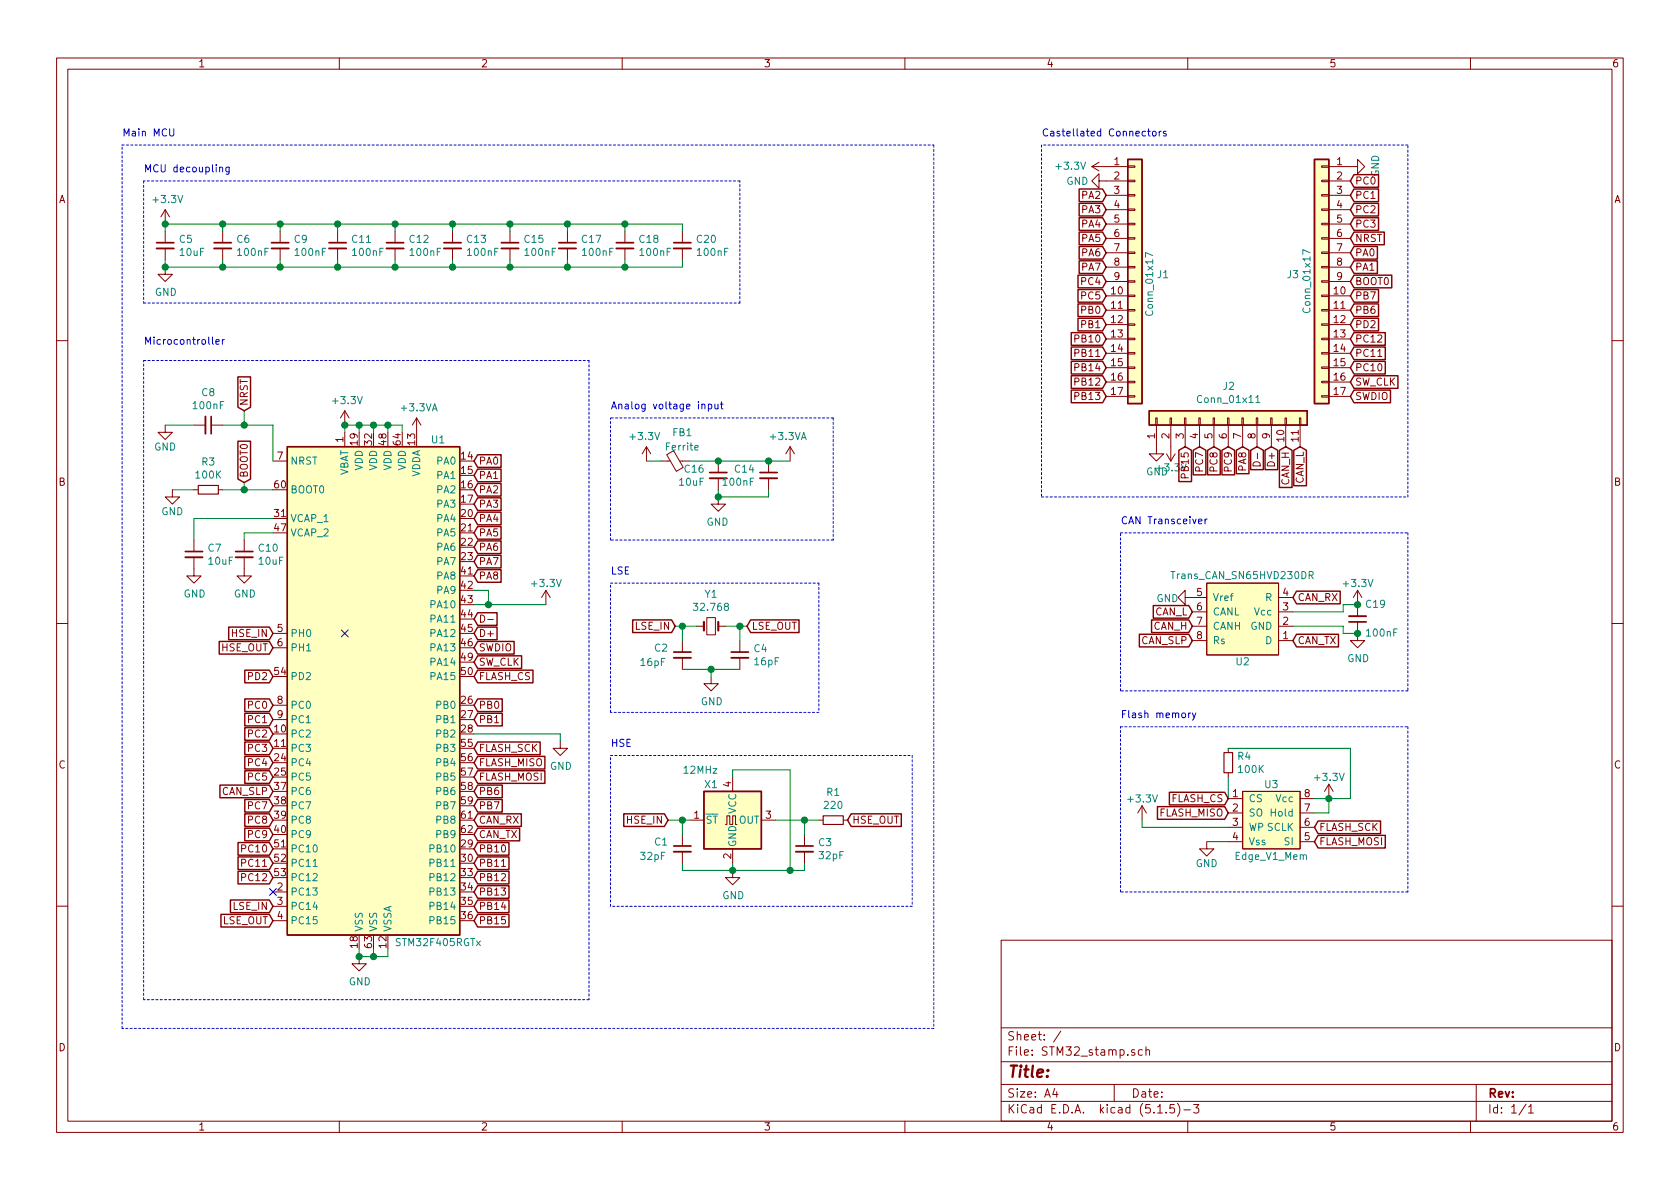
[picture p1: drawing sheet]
<svg xmlns="http://www.w3.org/2000/svg" width="297mm" height="210mm" viewBox="0 0 297 210" stroke-linecap="round" stroke-linejoin="round" font-family="sans-serif">
<g fill="none" stroke="#840000" stroke-width=".18">
<path d="M10 10.3h277v189.9h-277zM12 12.2h273v186.1h-273zM60 10.3v1.9M110 10.3v1.9M160 10.3v1.9M210 10.3v1.9M260 10.3v1.9M29.2 37.1v2.5M29.2 37.1l-.8 1.2M29.2 37.1l.8 1.2M193 29.5l1.3 .7M193 29.5h6.4"/>
<path d="M194.3 32v-1.3l-1.3 1.3 1.3 1.3v-1.3h5.1M194.3 28.7l-1.3 .8M195.6 34.5h3.8M195.6 37.1h3.8M195.6 39.6h3.8M199.4 39.5h1.3v.2h-1.3zM199.4 37h1.3v.2h-1.3zM199.4 34.4h1.3v.3h-1.3zM199.4 31.9h1.3v.2h-1.3zM199.4 29.3h1.3v.3h-1.3zM233.7 39.5h1.2v.2h-1.2zM233.7 37h1.2v.2h-1.2z"/>
<path d="M233.7 34.4h1.2v.3h-1.2zM233.7 31.9h1.2v.2h-1.2zM233.7 29.3h1.2v.3h-1.2zM234.9 29.5h5.1v-1.3l1.3 1.3-1.3 1.2v-1.2M234.9 32h3.9M234.9 34.5h3.9M234.9 37.1h3.9M234.9 39.6h3.9M29.2 47.2v1.3h1.3l-1.3 1.3-1.3-1.3h1.3M29.2 40.9v2M29.2 43.9v2.1M39.4 40.9v2"/>
<path d="M39.4 43.9v2.1M49.5 40.9v2M49.5 43.9v2.1M59.7 40.9v2M59.7 43.9v2.1M69.8 40.9v2M69.8 43.9v2.1M80 40.9v2M80 43.9v2.1M90.2 40.9v2M90.2 43.9v2.1M100.3 40.9v2"/>
<path d="M100.3 43.9v2.1M110.5 40.9v2M110.5 43.9v2.1M120.6 40.9v2M120.6 43.9v2.1M195.6 52.3h3.8M195.6 54.9h3.8M195.6 57.4h3.8M195.6 59.9h3.8M195.6 42.2h3.8M195.6 44.7h3.8M195.6 47.2h3.8"/>
<path d="M195.6 49.8h3.8M199.4 54.7h1.3v.3h-1.3zM199.4 57.3h1.3v.2h-1.3zM199.4 59.8h1.3v.3h-1.3zM199.4 52.2h1.3v.2h-1.3zM199.4 47.1h1.3v.3h-1.3zM199.4 44.6h1.3v.2h-1.3zM199.4 42h1.3v.3h-1.3zM199.4 49.7h1.3v.2h-1.3zM233.7 54.7h1.2v.3h-1.2zM233.7 57.3h1.2v.2h-1.2zM233.7 59.8h1.2v.3h-1.2z"/>
<path d="M233.7 52.2h1.2v.2h-1.2zM233.7 47.1h1.2v.3h-1.2zM233.7 44.6h1.2v.2h-1.2zM233.7 42h1.2v.3h-1.2zM233.7 49.7h1.2v.2h-1.2zM234.9 52.3h3.9M234.9 54.9h3.9M234.9 57.4h3.9M234.9 59.9h3.9M234.9 42.2h3.9M234.9 44.7h3.9M234.9 47.2h3.9"/>
<path d="M234.9 49.8h3.9M10 60.2h2M29.2 75.2v1.2h1.3l-1.3 1.3-1.3-1.3h1.3M34.3 75.2h2M37.3 75.2h2.1M61 72.6v2.6M61 76.4v2.6M61 72.6l-.8 1.3M61 72.6l.7 1.3M73.7 73.9l-.8 1.3M73.7 73.9v2.5M73.7 73.9l.7 1.3"/>
<path d="M114.3 79l.8 1.3M114.3 79v2.5M114.3 79l-.8 1.3M139.7 79l.8 1.3M139.7 79v2.5M139.7 79l-.8 1.3M195.6 62.5h3.8M195.6 65h3.8M195.6 67.6h3.8M195.6 70.1h3.8M199.4 62.4h1.3v.2h-1.3zM199.4 64.9h1.3v.2h-1.3z"/>
<path d="M199.4 67.4h1.3v.3h-1.3zM199.4 70h1.3v.2h-1.3zM204.3 73.9h.3v1.3h-.3zM204.5 75.2v5.1h1.2l-1.2 1.2-1.3-1.2h1.3M206.9 73.9h.2v1.3h-.2zM207 75.2v6.3M209.4 73.9h.3v1.3h-.3zM209.5 75.2v3.8M212 73.9h.2v1.3h-.2zM212.1 75.2v3.8M214.5 73.9h.3v1.3h-.3zM214.6 75.2v3.8"/>
<path d="M217 73.9h.3v1.3h-.3zM217.2 75.2v3.8M219.6 73.9h.2v1.3h-.2zM219.7 75.2v3.8M222.1 73.9h.3v1.3h-.3zM222.2 75.2v3.8M224.7 73.9h.2v1.3h-.2zM224.8 75.2v3.8M227.2 73.9h.3v1.3h-.3zM227.3 75.2v3.8M229.7 73.9h.3v1.3h-.3zM229.9 75.2v3.8"/>
<path d="M233.7 62.4h1.2v.2h-1.2zM233.7 64.9h1.2v.2h-1.2zM233.7 67.4h1.2v.3h-1.2zM233.7 70h1.2v.2h-1.2zM234.9 62.5h3.9M234.9 65h3.9M234.9 67.6h3.9M234.9 70.1h3.9M243.6 63h.7M285 60.2h2M30.5 86.6v1.3h1.2l-1.2 1.2-1.3-1.2h1.3M34.3 98.5v3.3h1.3l-1.3 1.3-1.3-1.3h1.3"/>
<path d="M34.3 86.6h.8M34.3 95.5v2M38.6 86.6h.8M43.2 98.5v3.3h1.2l-1.2 1.3-1.3-1.3h1.3M43.2 95.5v2M48.3 81.5h2.5M116.8 81.5h1.7M117.9 80.4l1.2-.7 1.7 2.9-1.2 .8zM120.2 81.5h1.7M127 87.9v1.2h-1.3l1.3 1.3 1.3-1.3h-1.3M127 81.5v2.1M127 84.6v2"/>
<path d="M135.9 81.5v2.1M135.9 84.6v2M206.2 80.3l.8 1.2M207.8 80.3l-.8 1.2M221.6 81.9a.68 .68 0 0 1 .8-.2 .68 .68 0 0 1 .4 .7h-1.3zM222.3 80.1v1M10 110.3h2M48.3 112h2.5M48.3 114.5h2.5M85 108.8a.64 .64 0 0 1 .7 .6 .64 .64 0 0 1-.7 .6zM86.2 109.5h1M96.5 104.4l-.7 1.3"/>
<path d="M96.5 104.4v2.5M96.5 104.4l.8 1.3M120.6 113.3v2M120.6 116.3v2.1M123.2 110.7h1.3M125 109.2h1.5v3.1h-1.5zM125.7 119.6v1.3h1.3l-1.3 1.3-1.2-1.3h1.2M127 110.7h1.3M130.8 113.3v2M130.8 116.3v2.1M209.5 105.7v-1.3l-1.2 1.3 1.2 1.2v-1.2h3.9M210.8 113.3h2.6"/>
<path d="M210.8 110.7h2.6M210.8 108.2h2.6M213.4 103.1h12.7v12.7h-12.7zM226.1 113.3h2.5M226.1 110.7h2.5M226.1 108.2h2.5M226.1 105.7h2.5M240 110v3.3h1.3l-1.3 1.2-1.2-1.2h1.2M240 104.4l-.7 1.3M240 104.4v4.6M240 104.4l.8 1.3M285 110.3h2"/>
<path d="M48.3 124.7h2.5M48.3 127.2h2.5M99.1 131.1v1.2h1.2l-1.2 1.3-1.3-1.3h1.3M129.5 137.4v2.5M217.2 132.3v.8M217.2 136.6v.8M219.7 139.9h10.2v10.2h-10.2zM234.9 138.7l-.7 1.2M234.9 138.7v2.5M234.9 138.7l.8 1.2M48.3 157.7h2.5M88.7 153.2h.7"/>
<path d="M120.6 147.6v2M120.6 150.6v2M121.9 145h2.6M128.3 145.8h.2v-1.5h.5v1.5h.5v-1.5h.5v1.5h.3M129.5 153.9v1.3h1.3l-1.3 1.3-1.2-1.3h1.2M129.5 150.1v2.5M134.6 145h2.6M142.2 147.6v2M142.2 150.6v2M144.8 145h.7M149.1 145h.8M201.9 142.5l-.7 1.3"/>
<path d="M201.9 142.5v2.5M201.9 142.5l.8 1.3M213.4 148.8v1.3h1.2l-1.2 1.3-1.3-1.3h1.3M217.2 141.2h2.5M217.2 143.8h2.5M217.2 146.3h2.5M217.2 148.8h2.5M229.9 141.2h2.5M229.9 143.8h2.5M229.9 146.3h2.5M229.9 148.8h2.5M10 160.2h2"/>
<path d="M48.3 160.3h2.5M48.3 162.8h2.5M63.5 169.2v1.2h1.3l-1.3 1.3-1.3-1.3h1.3M177 166.3h108v32h-108zM285 160.2h2M60 198.3v1.9M110 198.3v1.9M160 198.3v1.9M177 194.8h108M177 191.8h108M177 187.8h108M177 181.8h108"/>
<path d="M186.5 192.5l-.4 1h1M186.8 193v1M187.6 182.3l-1.3 2M197 191.8v3M200.6 185.7l-.3-.1-.2 .2v.2l.5 .2v.3h-.5M202 185.7l-.5-.1-.2 .3v.6l.2 .1 .5-.1M202.6 185.7l.2-.1 .4 .1 .1 .9M202.6 185.1v1.5M204.7 196.8h.8M206.2 196.7v.1M207.6 195.3h-.7l-.1 .7 .2-.1 .5 .1 .2 .2-.1 .5-.2 .1-.6-.1M208.2 195.1a1.71 1.71 0 0 1 0 2.3"/>
<path d="M209.3 196.3h1.2M210 198.3v1.9M211 195.3h1l-.5 .6 .4 .1v.7l-.2 .1-.7-.1M260 198.3v1.9M261 191.8v6.5M269.8 195.2l-1.2 2M270.3 195.8l.4-.5v1.5M270.3 196.8h.8"/>
</g>
<g fill="none" stroke="#840000" stroke-width=".33">
<path d="M27.7 43.9h3M37.8 43.9h3.1M48 43.9h3.1M58.2 43.9h3M68.3 43.9h3.1M78.5 43.9h3M88.6 43.9h3.1M98.8 43.9h3.1M109 43.9h3M119.1 43.9h3.1M36.3 73.7v3M32.8 98.5h3"/>
<path d="M41.7 98.5h3M125.5 84.6h3M134.4 84.6h3M119.1 116.3h3.1M129.3 116.3h3M238.5 109h3.1M119.1 150.6h3.1M140.7 150.6h3.1"/>
</g>
<g fill="none" stroke="#840000" stroke-width=".3">
<path d="M27.7 42.9h3M37.8 42.9h3.1M48 42.9h3.1M58.2 42.9h3M68.3 42.9h3.1M78.5 42.9h3M88.6 42.9h3.1M98.8 42.9h3.1M109 42.9h3M119.1 42.9h3.1M37.3 73.7v3M32.8 97.5h3"/>
<path d="M41.7 97.5h3M125.5 83.6h3M134.4 83.6h3M119.1 115.3h3.1M129.3 115.3h3M238.5 110h3.1M119.1 149.6h3.1M140.7 149.6h3.1"/>
</g>
<path d="M35.1 85.8h3.5v1.6h-3.5zM216.4 133.1h1.5v3.5h-1.5zM145.5 144.3h3.6v1.5h-3.6z" fill="none" stroke="#840000" stroke-width=".2"/>
<g fill="#ffffc2" stroke="#ffffc2" stroke-width=".18">
<path d="M213.4 103.1h12.7v12.7h-12.7z"/>
<path d="M50.8 79h30.5v86.3h-30.5z"/>
<path d="M219.7 139.9h10.2v10.2h-10.2z"/>
<path d="M124.5 139.9h10.1v10.2h-10.1z"/>
<path d="M232.4 28.2h2.5v43.2h-2.5z"/>
<path d="M199.4 28.2h2.5v43.2h-2.5z"/>
<path d="M203.2 72.6h27.9v2.6h-27.9z"/>
</g>
<path d="M203.8 45.2l-1.3-.6v.9M231.6 44.7l-1.2-.6v.9M222 70.3l.4-.4v1.3M222 71.2h.8M231.5 101.7h.6v-.5l-.1-.1h-.5v1.2M231.8 101.7l.4 .6M55.4 153.2h.7" fill="none" stroke="#008484" stroke-width=".18"/>
<g fill="none" stroke="#840000" stroke-width=".25">
<path d="M190.8 33.4h4.1l.7 1.1-.7 1.2h-4.1zM190.8 38.5h4.1l.7 1.1-.7 1.1h-4.1zM190.8 36h4.1l.7 1.1-.7 1.1h-4.1zM199.4 28.2h2.5v43.2h-2.5zM232.4 28.2h2.5v43.2h-2.5zM239.4 30.9h4.3v2.2h-4.3l-.6-1.1zM239.4 33.4h4.3v2.3h-4.3l-.6-1.2zM239.4 36h4.3v2.2h-4.3l-.6-1.1zM239.4 38.5h4.3v2.2h-4.3l-.6-1.1zM189.4 58.8h5.5l.7 1.1-.7 1.2h-5.5zM190.6 56.3h4.3l.7 1.1-.7 1.1h-4.3zM190.6 53.7h4.3l.7 1.2-.7 1.1h-4.3z"/>
<path d="M190.6 48.7h4.3l.7 1.1-.7 1.1h-4.3zM190.6 51.2h4.3l.7 1.1-.7 1.1h-4.3zM190.8 43.6h4.1l.7 1.1-.7 1.1h-4.1zM190.8 46.1h4.1l.7 1.1-.7 1.2h-4.1zM190.8 41h4.1l.7 1.2-.7 1.1h-4.1zM239.4 43.6h4.1v2.2h-4.1l-.6-1.1zM239.4 46.1h4.1v2.3h-4.1l-.6-1.2zM239.4 53.7h4.3v2.3h-4.3l-.6-1.1zM239.4 48.7h6.7v2.2h-6.7l-.6-1.1zM239.4 41h5.4v2.3h-5.4l-.6-1.1zM239.4 56.3h4.3v2.2h-4.3l-.6-1.1zM239.4 58.8h5.5v2.3h-5.5l-.6-1.2z"/>
<path d="M239.4 51.2h4.3v2.2h-4.3l-.6-1.1zM42.1 78h2.2v6.7l-1.1 .6-1.1-.6zM42.1 66.6h2.2v5.4l-1.1 .6-1.1-.6zM50.8 79h30.5v86.3h-30.5zM189.4 69h5.5l.7 1.1-.7 1.1h-5.5zM189.4 66.4h5.5l.7 1.2-.7 1.1h-5.5zM189.4 61.4h5.5l.7 1.1-.7 1.1h-5.5zM189.4 63.9h5.5l.7 1.1-.7 1.1h-5.5zM203.2 72.6h27.9v2.6h-27.9zM208.4 79.6l1.1-.6 1.2 .6v5.6h-2.3zM211 79.6l1.1-.6 1.1 .6v4.4h-2.2zM213.5 79.6l1.1-.6 1.1 .6v4.4h-2.2z"/>
<path d="M216.1 79.6l1.1-.6 1.1 .6v4.4h-2.2zM218.6 79.6l1.1-.6 1.1 .6v4.2h-2.2zM221.1 79.6l1.1-.6 1.2 .6v3.5h-2.3zM223.7 79.6l1.1-.6 1.1 .6v3.5h-2.2zM226.2 79.6l1.1-.6 1.1 .6v6.6h-2.2zM228.8 79.6l1.1-.6 1.1 .6v6.3h-2.2zM239.4 66.4h7.8v2.3h-7.8l-.6-1.1zM239.4 69h6.4v2.2h-6.4l-.6-1.1zM239.4 63.9h5.5v2.2h-5.5l-.6-1.1zM239.4 61.4h5.5v2.2h-5.5l-.6-1.1zM84.5 85.5h4.1v2.2h-4.1l-.7-1.1zM84.5 98.2h4.1v2.2h-4.1l-.7-1.1z"/>
<path d="M84.5 95.7h4.1v2.2h-4.1l-.7-1.1zM84.5 90.6h4.1v2.2h-4.1l-.7-1.1zM84.5 83h4.1v2.2h-4.1l-.7-1.1zM84.5 88h4.1v2.3h-4.1l-.7-1.2zM84.5 93.1h4.1v2.2h-4.1l-.7-1.1zM84.5 80.4h4.1v2.2h-4.1l-.7-1.1zM38.8 113.4h8.8l.7 1.1-.7 1.2h-8.8zM40.4 110.9h7.2l.7 1.1-.7 1.1h-7.2zM43.3 118.5h4.3l.7 1.1-.7 1.1h-4.3zM84.5 100.7h4.1v2.3h-4.1l-.7-1.2zM84.5 113.4h6.4v2.3h-6.4l-.7-1.2zM84.5 118.5h9.7v2.2h-9.7l-.7-1.1z"/>
<path d="M84.5 108.4h3.4v2.2h-3.4l-.7-1.1zM84.5 110.9h3.4v2.2h-3.4l-.7-1.1zM84.5 116h7.7v2.2h-7.7l-.7-1.1zM111.9 109.6h6.8l.7 1.1-.7 1.2h-6.8zM132.7 109.6h8.6v2.3h-8.6l-.6-1.2zM201.4 112.2h8.8l.6 1.1-.6 1.1h-8.8zM203.6 109.6h6.6l.6 1.1-.6 1.2h-6.6zM203.9 107.1h6.3l.6 1.1-.6 1.1h-6.3zM229.2 112.2h7.5v2.2h-7.5l-.6-1.1zM229.2 104.5h7.8v2.3h-7.8l-.6-1.1zM38.9 138.8h8.7l.7 1.1-.7 1.2h-8.7zM43.3 123.6h4.3l.7 1.1-.7 1.1h-4.3z"/>
<path d="M43.3 128.7h4.3l.7 1.1-.7 1.1h-4.3zM43.3 126.1h4.3l.7 1.1-.7 1.2h-4.3zM43.3 131.2h4.3l.7 1.1-.7 1.1h-4.3zM43.3 133.8h4.3l.7 1.1-.7 1.1h-4.3zM43.3 136.3h4.3l.7 1.1-.7 1.1h-4.3zM84.5 138.8h4.3v2.3h-4.3l-.7-1.2zM84.5 126.1h4.3v2.3h-4.3l-.7-1.2zM84.5 123.6h4.3v2.2h-4.3l-.7-1.1zM84.5 136.3h11.8v2.2h-11.8l-.7-1.1zM84.5 133.8h11.8v2.2h-11.8l-.7-1.1zM84.5 131.2h11v2.2h-11l-.7-1.1zM124.5 139.9h10.1v10.2h-10.1z"/>
<path d="M40.7 159.2h6.9l.7 1.1-.7 1.1h-6.9zM42.1 151.5h5.5l.7 1.1-.7 1.2h-5.5zM42.1 154.1h5.5l.7 1.1-.7 1.1h-5.5zM42.1 149h5.5l.7 1.1-.7 1.1h-5.5zM43.3 141.4h4.3l.7 1.1-.7 1.1h-4.3zM43.3 143.9h4.3l.7 1.1-.7 1.1h-4.3zM43.3 146.5h4.3l.7 1.1-.7 1.1h-4.3zM84.5 149h5.5v2.2h-5.5l-.7-1.1zM84.5 141.4h4.3v2.2h-4.3l-.7-1.1zM84.5 151.5h5.5v2.3h-5.5l-.7-1.2zM84.5 159.2h5.5v2.2h-5.5l-.7-1.1zM84.5 143.9h7.7v2.2h-7.7l-.7-1.1z"/>
<path d="M84.5 146.5h7.4v2.2h-7.4l-.7-1.1zM84.5 156.6h5.5v2.2h-5.5l-.7-1.1zM84.5 154.1h5.5v2.2h-5.5l-.7-1.1zM110.3 143.9h7.2l.6 1.1-.6 1.1h-7.2zM150.5 143.9h8.9v2.2h-8.9l-.6-1.1zM204.6 142.6h11.9l.7 1.2-.7 1.1h-11.9zM206.8 140.1h9.7l.7 1.1-.7 1.1h-9.7zM233 147.7h11.9v2.3h-11.9l-.6-1.2zM233 145.2h11.1v2.2h-11.1l-.6-1.1zM39.1 161.7h8.5l.7 1.1-.7 1.1h-8.5zM84.5 161.7h5.5v2.2h-5.5l-.7-1.1z"/>
</g>
<path d="M124.5 110v1.5M127 110v1.5" fill="none" stroke="#840000" stroke-width=".38"/>
<g fill="none" stroke="#0000c2" stroke-width=".18" stroke-dasharray=".4 .4">
<path d="M21.6 25.6h143.5M25.4 32v21.6M130.8 32h-105.4M165.1 25.6v156.3M184.1 25.6v62.3M248.9 25.6h-64.8M25.4 53.6h105.4M130.8 53.6v-21.6M25.4 63.7h78.7M104.1 63.7v113.1M147.3 73.9v21.6M147.3 73.9h-39.4"/>
<path d="M107.9 95.5v-21.6M147.3 95.5h-39.4M184.1 87.9h64.8M198.1 94.2h50.8M248.9 87.9v-62.3M248.9 94.2v28M107.9 103.1h36.9M144.8 103.1v22.9M107.9 126v-22.9M107.9 133.6h53.4M144.8 126h-36.9M161.3 133.6v26.7"/>
<path d="M198.1 122.2v-28M198.1 128.5h50.8M248.9 122.2h-50.8M248.9 128.5v29.2M198.1 157.7v-29.2M248.9 157.7h-50.8M25.4 176.8v-113.1M104.1 176.8h-78.7M107.9 160.3v-26.7M161.3 160.3h-53.4M21.6 181.9v-156.3M165.1 181.9h-143.5"/>
</g>
<g fill="none" stroke="#008400" stroke-width=".18">
<path d="M39.4 39.6v1.3M49.5 39.6v1.3M59.7 39.6v1.3M69.8 39.6v1.3M80 39.6v1.3M90.2 39.6v1.3M100.3 39.6v1.3M110.5 39.6v1.3M29.2 40.9v-1.3h91.4v1.3M29.2 46v1.2h91.4v-1.2M39.4 46v1.2M49.5 46v1.2"/>
<path d="M59.7 46v1.2M69.8 46v1.2M80 46v1.2M90.2 46v1.2M100.3 46v1.2M110.5 46v1.2M29.2 75.2h5.1M39.4 75.2h8.9v6.3M43.2 72.6v2.6M61 76.4v-1.2h10.1v1.2M63.5 75.2v1.2M66 75.2v1.2"/>
<path d="M68.6 75.2v1.2M30.5 86.6h3.8M39.4 86.6h8.9M43.2 85.3v1.3M48.3 91.7h-14v3.8M48.3 94.2h-5.1v1.3M114.3 81.5h2.5M121.9 81.5h17.8M127 86.6v1.3h8.9v-1.3M83.8 104.4h2.6v2.5M83.8 106.9h12.7M119.4 110.7h3.8"/>
<path d="M120.6 110.7v2.6M120.6 118.4h10.2M125.7 118.4v1.2M128.3 110.7h3.8M130.8 110.7v2.6M228.6 110.7h8.9v1.3h2.5M240 106.9h-2.5v1.3h-8.9M83.8 129.8h15.3v1.3M129.5 137.4v-1.3h10.2v17.8M217.2 132.3h21.6v8.9h-6.4M217.2 137.4v3.8M118.1 145h3.8"/>
<path d="M120.6 152.6v1.3h21.6v-1.3M120.6 145v2.6M129.5 152.6v1.3M137.2 145h7.6M142.2 145v2.6M201.9 145v1.3h15.3M213.4 148.8h3.8M234.9 141.2v2.6h-2.5M63.5 167.9v1.3h5.1v-1.3M66 167.9v1.3"/>
</g>
<g fill="none" stroke="#0000c2" stroke-width=".18">
<path d="M30 22.8v1l.3 .2h.3l.1-.2v-1M38.8 29.7l.2-.1h.3l.1 .8M40.5 29.6v1.1l-.2 .1h-.3M40.5 29.6h-.3l-.3 .2 .1 .5h.5M202.9 23.2h.5M203.1 22.8v1.1l.3 .1M203.9 23.3l.3-.1 .2 .2-.1 .6h-.3l-.2-.1zM205 23.2v.8M205.3 23.2l-.3 .2M206.2 23.3l-.3-.1-.2 .2v.2l.5 .1v.3h-.5M37.6 59.6v1.1l.1 .2M38.2 60.4l.6-.1-.1-.2-.3-.1-.2 .2v.6h.5"/>
<path d="M39.3 60v.9M39.7 60l-.4 .3M124.1 71.6l.2-.1h.3v.8M125.2 71.5h.4l.3 .2-.2 .6h-.5M125.2 71.5v1.2M126.4 71.5l.1 .8h.3l.1-.1M126.9 71.5v.8M127.4 71.5h.4M127.6 71v1.1l.2 .2M211.9 92.2l.6-.1-.1-.3h-.3l-.2 .2 .1 .6h.4M213.1 91.8v.8M213.4 91.8l-.3 .2"/>
<path d="M210.2 126.1v.8M210.5 126.1l-.3 .2M210.8 126.1l.3 .8M211.4 126.1l-.4 1.1-.2 .1"/>
</g>
<g fill="#008400" stroke="#008400" stroke-width=".25">
<circle cx="63.5" cy="75.2" r=".51"/>
<circle cx="127" cy="87.9" r=".51"/>
<circle cx="59.7" cy="47.2" r=".51"/>
<circle cx="49.5" cy="47.2" r=".51"/>
<circle cx="49.5" cy="39.6" r=".51"/>
<circle cx="39.4" cy="39.6" r=".51"/>
<circle cx="120.7" cy="110.7" r=".51"/>
<circle cx="39.4" cy="47.2" r=".51"/>
<circle cx="66" cy="169.2" r=".51"/>
<circle cx="63.5" cy="169.2" r=".51"/>
<circle cx="59.7" cy="39.6" r=".51"/>
<circle cx="66" cy="75.2" r=".51"/>
<circle cx="68.6" cy="75.2" r=".51"/>
<circle cx="61" cy="75.2" r=".51"/>
<circle cx="130.8" cy="110.7" r=".51"/>
<circle cx="125.7" cy="118.4" r=".51"/>
<circle cx="135.9" cy="81.5" r=".51"/>
<circle cx="110.5" cy="47.2" r=".51"/>
<circle cx="110.5" cy="39.6" r=".51"/>
<circle cx="86.4" cy="106.9" r=".51"/>
<circle cx="142.2" cy="145" r=".51"/>
<circle cx="127" cy="81.5" r=".51"/>
<circle cx="43.2" cy="75.2" r=".51"/>
<circle cx="43.2" cy="86.6" r=".51"/>
<circle cx="129.5" cy="153.9" r=".51"/>
<circle cx="120.7" cy="145" r=".51"/>
<circle cx="139.7" cy="153.9" r=".51"/>
<circle cx="29.2" cy="47.2" r=".51"/>
<circle cx="29.2" cy="39.6" r=".51"/>
<circle cx="100.3" cy="47.2" r=".51"/>
<circle cx="69.9" cy="47.2" r=".51"/>
<circle cx="240" cy="106.9" r=".51"/>
<circle cx="235" cy="141.2" r=".51"/>
<circle cx="100.3" cy="39.6" r=".51"/>
<circle cx="90.2" cy="39.6" r=".51"/>
<circle cx="90.2" cy="47.2" r=".51"/>
<circle cx="80" cy="47.2" r=".51"/>
<circle cx="240" cy="112" r=".51"/>
<circle cx="80" cy="39.6" r=".51"/>
<circle cx="69.9" cy="39.6" r=".51"/>
</g>
<path d="M60.4 111.4l1.2 1.2M61.6 111.4l-1.2 1.2M47.7 157.1l1.2 1.2M48.9 157.1l-1.2 1.2" fill="none" stroke="#000084" stroke-width=".18"/>
<text font-size="2.8" fill="#840000" x="178" y="190.5">Title:</text>
<g font-size="2.1" fill="#840000">
<text x="178" y="184">Sheet: /</text>
<text x="178" y="186.7">File: STM32_stamp.sch</text>
<text x="178" y="196.9">KiCad E.D.A. kicad (5.1.5)-3</text>
<text x="178" y="194.1">Size: A4</text>
<text x="200" y="194.1">Date:</text>
<text x="263" y="194.1">Rev:</text>
<text x="263" y="196.9">Id: 1/1</text>
</g>
<g font-size="1.8" fill="#840000">
<text x="35" y="11.9">1</text>
<text x="85" y="11.9">2</text>
<text x="135" y="11.9">3</text>
<text x="185" y="11.9">4</text>
<text x="235" y="11.9">5</text>
<text x="285" y="11.9">6</text>
<text x="197" y="29.2">1</text>
<text x="236.4" y="29.2">1</text>
<text x="10.4" y="35.9">A</text>
<text x="191.4" y="35.2">PA2</text>
<text x="197" y="31.7">2</text>
<text x="197" y="34.3">3</text>
<text x="236.4" y="31.7">2</text>
<text x="236.4" y="34.3">3</text>
<text x="239.5" y="32.6">PC0</text>
<text x="239.5" y="35.2">PC1</text>
<text x="285.4" y="35.9">A</text>
<text x="191.4" y="40.3">PA4</text>
<text x="191.4" y="37.7">PA3</text>
<text x="197" y="36.8">4</text>
<text x="197" y="39.4">5</text>
<text x="197" y="41.9">6</text>
<text x="236.4" y="36.8">4</text>
<text x="236.4" y="39.4">5</text>
<text x="236.4" y="41.9">6</text>
<text x="239.5" y="37.7">PC2</text>
<text x="239.5" y="40.3">PC3</text>
<text x="191.4" y="45.3">PA6</text>
<text x="191.4" y="47.9">PA7</text>
<text x="191.4" y="42.8">PA5</text>
<text x="197" y="44.4">7</text>
<text x="197" y="47">8</text>
<text x="236.4" y="44.4">7</text>
<text x="236.4" y="47">8</text>
<text x="239.5" y="45.3">PA0</text>
<text x="239.5" y="47.9">PA1</text>
<text x="239.5" y="42.8">NRST</text>
<text x="191.4" y="50.4">PC4</text>
<text x="191.4" y="53">PC5</text>
<text x="196.5" y="52.1">10</text>
<text x="197" y="49.5">9</text>
<text x="235.9" y="52.1">10</text>
<text x="236.4" y="49.5">9</text>
<text x="239.5" y="50.4">BOOT0</text>
<text x="239.5" y="53">PB7</text>
<text x="191.4" y="58">PB1</text>
<text x="191.4" y="55.5">PB0</text>
<text x="196.5" y="54.6">11</text>
<text x="196.5" y="57.1">12</text>
<text x="196.5" y="59.7">13</text>
<text x="235.9" y="54.6">11</text>
<text x="235.9" y="57.1">12</text>
<text x="235.9" y="59.7">13</text>
<text x="239.5" y="55.5">PB6</text>
<text x="239.5" y="58">PD2</text>
<text x="190.4" y="63.1">PB11</text>
<text x="190.4" y="60.6">PB10</text>
<text x="190.4" y="65.7">PB14</text>
<text x="196.5" y="62.2">14</text>
<text x="196.5" y="64.8">15</text>
<text x="235.9" y="62.2">14</text>
<text x="235.9" y="64.8">15</text>
<text x="239.5" y="65.7">PC10</text>
<text x="239.5" y="63.1">PC11</text>
<text x="239.5" y="60.6">PC12</text>
<text x="43.8" y="71.9" transform="rotate(-90 43.8 71.9)">NRST</text>
<text x="190.4" y="70.7">PB13</text>
<text x="190.4" y="68.2">PB12</text>
<text x="196.5" y="67.3">16</text>
<text x="196.5" y="69.8">17</text>
<text x="235.9" y="67.3">16</text>
<text x="235.9" y="69.8">17</text>
<text x="239.5" y="68.2">SW_CLK</text>
<text x="239.5" y="70.7">SWDIO</text>
<text x="204.2" y="77.6" transform="rotate(-90 204.2 77.6)">1</text>
<text x="206.8" y="77.6" transform="rotate(-90 206.8 77.6)">2</text>
<text x="209.3" y="77.6" transform="rotate(-90 209.3 77.6)">3</text>
<text x="211.8" y="77.6" transform="rotate(-90 211.8 77.6)">4</text>
<text x="214.4" y="77.6" transform="rotate(-90 214.4 77.6)">5</text>
<text x="216.9" y="77.6" transform="rotate(-90 216.9 77.6)">6</text>
<text x="219.5" y="77.6" transform="rotate(-90 219.5 77.6)">7</text>
<text x="222" y="77.6" transform="rotate(-90 222 77.6)">8</text>
<text x="224.5" y="77.6" transform="rotate(-90 224.5 77.6)">9</text>
<text x="49" y="81.3">7</text>
<text x="60.7" y="78.2" transform="rotate(-90 60.7 78.2)">1</text>
<text x="63.2" y="78.7" transform="rotate(-90 63.2 78.7)">19</text>
<text x="65.8" y="78.7" transform="rotate(-90 65.8 78.7)">32</text>
<text x="68.3" y="78.7" transform="rotate(-90 68.3 78.7)">48</text>
<text x="70.9" y="78.7" transform="rotate(-90 70.9 78.7)">64</text>
<text x="73.4" y="78.7" transform="rotate(-90 73.4 78.7)">13</text>
<text x="81.6" y="81.3">14</text>
<text x="81.6" y="83.8">15</text>
<text x="84.6" y="82.2">PA0</text>
<text x="212.7" y="83.2" transform="rotate(-90 212.7 83.2)">PC7</text>
<text x="215.3" y="83.2" transform="rotate(-90 215.3 83.2)">PC8</text>
<text x="217.8" y="83.2" transform="rotate(-90 217.8 83.2)">PC9</text>
<text x="220.3" y="83.2" transform="rotate(-90 220.3 83.2)">PA8</text>
<text x="225.4" y="82.1" transform="rotate(-90 225.4 82.1)">D+</text>
<text x="227.1" y="78" transform="rotate(-90 227.1 78)">10</text>
<text x="229.6" y="78" transform="rotate(-90 229.6 78)">11</text>
<text x="10.4" y="85.9">B</text>
<text x="43.8" y="84.6" transform="rotate(-90 43.8 84.6)">BOOT0</text>
<text x="48.6" y="86.4">60</text>
<text x="81.6" y="86.4">16</text>
<text x="81.6" y="88.9">17</text>
<text x="84.6" y="87.2">PA2</text>
<text x="84.6" y="84.7">PA1</text>
<text x="84.6" y="89.8">PA3</text>
<text x="210.2" y="84.2" transform="rotate(-90 210.2 84.2)">PB15</text>
<text x="228" y="85.9" transform="rotate(-90 228 85.9)">CAN_H</text>
<text x="230.5" y="85.7" transform="rotate(-90 230.5 85.7)">CAN_L</text>
<text x="285.4" y="85.9">B</text>
<text x="48.6" y="91.4">31</text>
<text x="48.6" y="94">47</text>
<text x="81.6" y="91.4">20</text>
<text x="81.6" y="94">21</text>
<text x="84.6" y="92.3">PA4</text>
<text x="84.6" y="94.9">PA5</text>
<text x="81.6" y="96.5">22</text>
<text x="81.6" y="99.1">23</text>
<text x="81.6" y="101.6">41</text>
<text x="84.6" y="99.9">PA7</text>
<text x="84.6" y="97.4">PA6</text>
<text x="81.6" y="106.7">43</text>
<text x="81.6" y="104.1">42</text>
<text x="84.6" y="102.5">PA8</text>
<text x="211.6" y="105.4">5</text>
<text x="211.6" y="107.9">6</text>
<text x="226.8" y="107.9">3</text>
<text x="226.8" y="105.4">4</text>
<text x="229.4" y="106.3">CAN_RX</text>
<text x="41.1" y="112.6">HSE_IN</text>
<text x="49" y="111.8">5</text>
<text x="81.6" y="109.2">44</text>
<text x="81.6" y="111.8">45</text>
<text x="84.6" y="112.6">D+</text>
<text x="112.4" y="111.4">LSE_IN</text>
<text x="132.9" y="111.4">LSE_OUT</text>
<text x="201.8" y="113.9">CAN_SLP</text>
<text x="203.9" y="111.4">CAN_H</text>
<text x="204.1" y="108.8">CAN_L</text>
<text x="211.6" y="110.5">7</text>
<text x="211.6" y="113">8</text>
<text x="226.8" y="113">1</text>
<text x="226.8" y="110.5">2</text>
<text x="229.4" y="113.9">CAN_TX</text>
<text x="39.1" y="115.2">HSE_OUT</text>
<text x="48.6" y="119.4">54</text>
<text x="49" y="114.3">6</text>
<text x="81.6" y="114.3">46</text>
<text x="81.6" y="116.8">49</text>
<text x="81.6" y="119.4">50</text>
<text x="84.6" y="115.2">SWDIO</text>
<text x="84.6" y="117.7">SW_CLK</text>
<text x="44" y="125.3">PC0</text>
<text x="44" y="120.3">PD2</text>
<text x="49" y="124.5">8</text>
<text x="81.6" y="124.5">26</text>
<text x="84.6" y="125.3">PB0</text>
<text x="84.6" y="120.3">FLASH_CS</text>
<text x="44" y="130.4">PC2</text>
<text x="44" y="127.9">PC1</text>
<text x="48.6" y="129.5">10</text>
<text x="49" y="127">9</text>
<text x="81.6" y="127">27</text>
<text x="81.6" y="129.5">28</text>
<text x="84.6" y="127.9">PB1</text>
<text x="10.4" y="135.9">C</text>
<text x="44" y="133">PC3</text>
<text x="44" y="135.5">PC4</text>
<text x="48.6" y="132.1">11</text>
<text x="48.6" y="134.6">24</text>
<text x="48.6" y="137.2">25</text>
<text x="81.6" y="132.1">55</text>
<text x="81.6" y="134.6">56</text>
<text x="81.6" y="137.2">57</text>
<text x="84.6" y="135.5">FLASH_MISO</text>
<text x="84.6" y="133">FLASH_SCK</text>
<text x="285.4" y="135.9">C</text>
<text x="39.2" y="140.6">CAN_SLP</text>
<text x="44" y="138">PC5</text>
<text x="44" y="143.1">PC7</text>
<text x="48.6" y="139.7">37</text>
<text x="48.6" y="142.2">38</text>
<text x="81.6" y="139.7">58</text>
<text x="81.6" y="142.2">59</text>
<text x="84.6" y="140.6">PB6</text>
<text x="84.6" y="143.1">PB7</text>
<text x="84.6" y="138">FLASH_MOSI</text>
<text x="129.3" y="139.2" transform="rotate(-90 129.3 139.2)">4</text>
<text x="207" y="141.9">FLASH_CS</text>
<text x="218" y="141">1</text>
<text x="218" y="143.5">2</text>
<text x="230.7" y="143.5">7</text>
<text x="230.7" y="141">8</text>
<text x="44" y="145.7">PC8</text>
<text x="44" y="148.2">PC9</text>
<text x="48.6" y="149.9">51</text>
<text x="48.6" y="144.8">39</text>
<text x="48.6" y="147.3">40</text>
<text x="81.6" y="149.9">29</text>
<text x="81.6" y="144.8">61</text>
<text x="81.6" y="147.3">62</text>
<text x="84.6" y="145.7">CAN_RX</text>
<text x="84.6" y="148.2">CAN_TX</text>
<text x="110.9" y="145.7">HSE_IN</text>
<text x="122.7" y="144.8">1</text>
<text x="135.4" y="144.8">3</text>
<text x="150.6" y="145.7">HSE_OUT</text>
<text x="205" y="144.4">FLASH_MISO</text>
<text x="218" y="146">3</text>
<text x="218" y="148.6">4</text>
<text x="230.7" y="148.6">5</text>
<text x="230.7" y="146">6</text>
<text x="233.2" y="149.5">FLASH_MOSI</text>
<text x="233.2" y="146.9">FLASH_SCK</text>
<text x="43.1" y="153.3">PC11</text>
<text x="43.1" y="155.8">PC12</text>
<text x="43.1" y="150.7">PC10</text>
<text x="48.6" y="152.4">52</text>
<text x="48.6" y="154.9">53</text>
<text x="81.6" y="152.4">30</text>
<text x="81.6" y="154.9">33</text>
<text x="84.6" y="150.7">PB10</text>
<text x="84.6" y="153.3">PB11</text>
<text x="84.6" y="155.8">PB12</text>
<text x="129.3" y="151.9" transform="rotate(-90 129.3 151.9)">2</text>
<text x="41.3" y="160.9">LSE_IN</text>
<text x="49" y="157.5">2</text>
<text x="49" y="160">3</text>
<text x="81.6" y="157.5">34</text>
<text x="81.6" y="160">35</text>
<text x="84.6" y="160.9">PB14</text>
<text x="84.6" y="158.4">PB13</text>
<text x="39.3" y="163.4">LSE_OUT</text>
<text x="49" y="162.6">4</text>
<text x="63.2" y="167.6" transform="rotate(-90 63.2 167.6)">18</text>
<text x="65.8" y="167.6" transform="rotate(-90 65.8 167.6)">63</text>
<text x="68.3" y="167.6" transform="rotate(-90 68.3 167.6)">12</text>
<text x="81.6" y="162.6">36</text>
<text x="84.6" y="163.4">PB15</text>
<text x="10.4" y="185.9">D</text>
<text x="285.4" y="185.9">D</text>
<text x="35" y="199.9">1</text>
<text x="85" y="199.9">2</text>
<text x="135" y="199.9">3</text>
<text x="185" y="199.9">4</text>
<text x="235" y="199.9">5</text>
<text x="285" y="199.9">6</text>
</g>
<g font-size="1.8" fill="#0000c2">
<text x="21.6" y="24.1">Main MCU</text>
<text x="184.1" y="24.1">Castellated Connectors</text>
<text x="25.4" y="30.5">MCU decoupling</text>
<text x="25.4" y="61">Microcontroller</text>
<text x="107.9" y="72.4">Analog voltage input</text>
<text x="198.1" y="92.7">CAN Transceiver</text>
<text x="107.9" y="101.6">LSE</text>
<text x="198.1" y="127">Flash memory</text>
<text x="107.9" y="132.1">HSE</text>
</g>
<g font-size="1.8" fill="#008484">
<text x="27.3" y="35.9">+3.3V</text>
<text x="186.9" y="30">+3.3V</text>
<text x="188.5" y="32.7">GND</text>
<text x="243.8" y="31.3" transform="rotate(-90 243.8 31.3)">GND</text>
<text x="31.7" y="42.9">C5</text>
<text x="31.9" y="45.3">10uF</text>
<text x="41.9" y="42.9">C6</text>
<text x="42.2" y="45.3">100nF</text>
<text x="52.1" y="42.9">C9</text>
<text x="52.3" y="45.3">100nF</text>
<text x="62.3" y="42.9">C11</text>
<text x="62.5" y="45.3">100nF</text>
<text x="72.5" y="42.9">C12</text>
<text x="72.6" y="45.3">100nF</text>
<text x="82.6" y="42.9">C13</text>
<text x="82.8" y="45.3">100nF</text>
<text x="92.8" y="42.9">C15</text>
<text x="93" y="45.3">100nF</text>
<text x="102.9" y="42.9">C17</text>
<text x="103.1" y="45.3">100nF</text>
<text x="113.1" y="42.9">C18</text>
<text x="113.3" y="45.3">100nF</text>
<text x="123.3" y="42.9">C20</text>
<text x="123.4" y="45.3">100nF</text>
<text x="27.4" y="52.3">GND</text>
<text x="204.7" y="49.2">J1</text>
<text x="227.6" y="49.2">J3</text>
<text x="203.9" y="55.5" transform="rotate(-90 203.9 55.5)">Conn_01x17</text>
<text x="231.7" y="55" transform="rotate(-90 231.7 55)">Conn_01x17</text>
<text x="35.7" y="70">C8</text>
<text x="59" y="71.5">+3.3V</text>
<text x="212" y="71.3">Conn_01x11</text>
<text x="216.3" y="69">J2</text>
<text x="34.3" y="72.4">100nF</text>
<text x="71.1" y="72.7">+3.3VA</text>
<text x="111.6" y="77.8">+3.3V</text>
<text x="119" y="77.1">FB1</text>
<text x="136.3" y="77.8">+3.3VA</text>
<text x="27.3" y="79.7">GND</text>
<text x="35.7" y="82.3">R3</text>
<text x="51.3" y="82.2">NRST</text>
<text x="64.1" y="83.2" transform="rotate(-90 64.1 83.2)">VDD</text>
<text x="66.7" y="83.2" transform="rotate(-90 66.7 83.2)">VDD</text>
<text x="69.2" y="83.2" transform="rotate(-90 69.2 83.2)">VDD</text>
<text x="71.8" y="83.2" transform="rotate(-90 71.8 83.2)">VDD</text>
<text x="76.4" y="78.4">U1</text>
<text x="77.3" y="82.2">PA0</text>
<text x="117.9" y="79.7">Ferrite</text>
<text x="121.1" y="83.6">C16</text>
<text x="130" y="83.6">C14</text>
<text x="204.7" y="83.4">+3.3V</text>
<text x="34.7" y="84.6">100K</text>
<text x="51.3" y="87.2">BOOT0</text>
<text x="61.6" y="84.3" transform="rotate(-90 61.6 84.3)">VBAT</text>
<text x="74.3" y="84.5" transform="rotate(-90 74.3 84.5)">VDDA</text>
<text x="77.3" y="84.7">PA1</text>
<text x="77.3" y="87.2">PA2</text>
<text x="77.3" y="89.8">PA3</text>
<text x="120.2" y="85.9">10uF</text>
<text x="128" y="85.9">100nF</text>
<text x="202.6" y="84.1">GND</text>
<text x="28.5" y="91.1">GND</text>
<text x="51.3" y="92.3">VCAP_1</text>
<text x="51.3" y="94.9">VCAP_2</text>
<text x="77.3" y="92.3">PA4</text>
<text x="77.3" y="94.9">PA5</text>
<text x="124.9" y="93">GND</text>
<text x="36.8" y="97.6">C7</text>
<text x="37" y="99.9">10uF</text>
<text x="45.8" y="97.6">C10</text>
<text x="45.8" y="99.9">10uF</text>
<text x="77.3" y="97.4">PA6</text>
<text x="77.3" y="99.9">PA7</text>
<text x="32.5" y="105.7">GND</text>
<text x="41.4" y="105.7">GND</text>
<text x="76.4" y="107.6">PA10</text>
<text x="77.3" y="102.5">PA8</text>
<text x="77.3" y="105">PA9</text>
<text x="94.2" y="103.8">+3.3V</text>
<text x="124.7" y="105.7">Y1</text>
<text x="204.5" y="106.5">GND</text>
<text x="207.5" y="102.4">Trans_CAN_SN65HVD230DR</text>
<text x="214.4" y="106.3">Vref</text>
<text x="223.8" y="106.3">R</text>
<text x="237.7" y="103.8">+3.3V</text>
<text x="241.6" y="107.5">C19</text>
<text x="51.3" y="112.6">PH0</text>
<text x="76.4" y="110.1">PA11</text>
<text x="76.4" y="112.6">PA12</text>
<text x="123" y="108">32.768</text>
<text x="214.4" y="108.8">CANL</text>
<text x="214.4" y="111.4">CANH</text>
<text x="214.4" y="113.9">Rs</text>
<text x="221.1" y="111.4">GND</text>
<text x="221.9" y="108.8">Vcc</text>
<text x="223.8" y="113.9">D</text>
<text x="241.8" y="112.6">100nF</text>
<text x="51.3" y="115.2">PH1</text>
<text x="76.4" y="115.2">PA13</text>
<text x="76.4" y="117.7">PA14</text>
<text x="113.4" y="117.8">16pF</text>
<text x="115.8" y="115.2">C2</text>
<text x="133.3" y="115.3">C4</text>
<text x="133.5" y="117.6">16pF</text>
<text x="218.6" y="117.6">U2</text>
<text x="238.2" y="117.1">GND</text>
<text x="51.3" y="125.3">PC0</text>
<text x="51.3" y="120.3">PD2</text>
<text x="76.4" y="120.3">PA15</text>
<text x="77.3" y="125.3">PB0</text>
<text x="123.9" y="124.7">GND</text>
<text x="51.3" y="127.9">PC1</text>
<text x="51.3" y="130.4">PC2</text>
<text x="77.3" y="127.9">PB1</text>
<text x="77.3" y="130.4">PB2</text>
<text x="51.3" y="133">PC3</text>
<text x="51.3" y="135.5">PC4</text>
<text x="77.3" y="133">PB3</text>
<text x="77.3" y="135.5">PB4</text>
<text x="97.2" y="136.1">GND</text>
<text x="121" y="136.8">12MHz</text>
<text x="218.9" y="134.4">R4</text>
<text x="219.1" y="136.7">100K</text>
<text x="51.3" y="138">PC5</text>
<text x="51.3" y="140.6">PC6</text>
<text x="51.3" y="143.1">PC7</text>
<text x="77.3" y="138">PB5</text>
<text x="77.3" y="140.6">PB6</text>
<text x="77.3" y="143.1">PB7</text>
<text x="124.7" y="139.4">X1</text>
<text x="130.2" y="143.9" transform="rotate(-90 130.2 143.9)">VCC</text>
<text x="145.8" y="143">220</text>
<text x="146.2" y="140.7">R1</text>
<text x="199.6" y="141.9">+3.3V</text>
<text x="220.7" y="141.9">CS</text>
<text x="223.7" y="139.4">U3</text>
<text x="225.7" y="141.9">Vcc</text>
<text x="232.6" y="138.1">+3.3V</text>
<text x="51.3" y="145.7">PC8</text>
<text x="51.3" y="148.2">PC9</text>
<text x="77.3" y="145.7">PB8</text>
<text x="77.3" y="148.2">PB9</text>
<text x="115.8" y="149.5">C1</text>
<text x="124.7" y="145.7">ST</text>
<text x="130.2" y="149.9" transform="rotate(-90 130.2 149.9)">GND</text>
<text x="130.6" y="145.7">OUT</text>
<text x="144.8" y="149.6">C3</text>
<text x="220.7" y="144.4">SO</text>
<text x="220.7" y="146.9">WP SCLK</text>
<text x="220.7" y="149.5">Vss</text>
<text x="224.9" y="144.4">Hold</text>
<text x="227.2" y="149.5">SI</text>
<text x="51.3" y="150.7">PC10</text>
<text x="51.3" y="153.3">PC11</text>
<text x="51.3" y="155.8">PC12</text>
<text x="76.4" y="150.7">PB10</text>
<text x="76.4" y="153.3">PB11</text>
<text x="76.4" y="155.8">PB12</text>
<text x="113.4" y="152.1">32pF</text>
<text x="144.9" y="151.9">32pF</text>
<text x="211.4" y="153.3">GND</text>
<text x="218.5" y="152.1">Edge_V1_Mem</text>
<text x="51.3" y="158.4">PC13</text>
<text x="51.3" y="160.9">PC14</text>
<text x="76.4" y="158.4">PB13</text>
<text x="76.4" y="160.9">PB14</text>
<text x="127.7" y="159">GND</text>
<text x="51.3" y="163.4">PC15</text>
<text x="64.1" y="164.8" transform="rotate(-90 64.1 164.8)">VSS</text>
<text x="66.7" y="164.8" transform="rotate(-90 66.7 164.8)">VSS</text>
<text x="69.2" y="164.8" transform="rotate(-90 69.2 164.8)">VSSA</text>
<text x="70.3" y="167.3">STM32F405RGTx</text>
<text x="76.4" y="163.4">PB15</text>
<text x="61.7" y="174.2">GND</text>
</g>
</svg>
